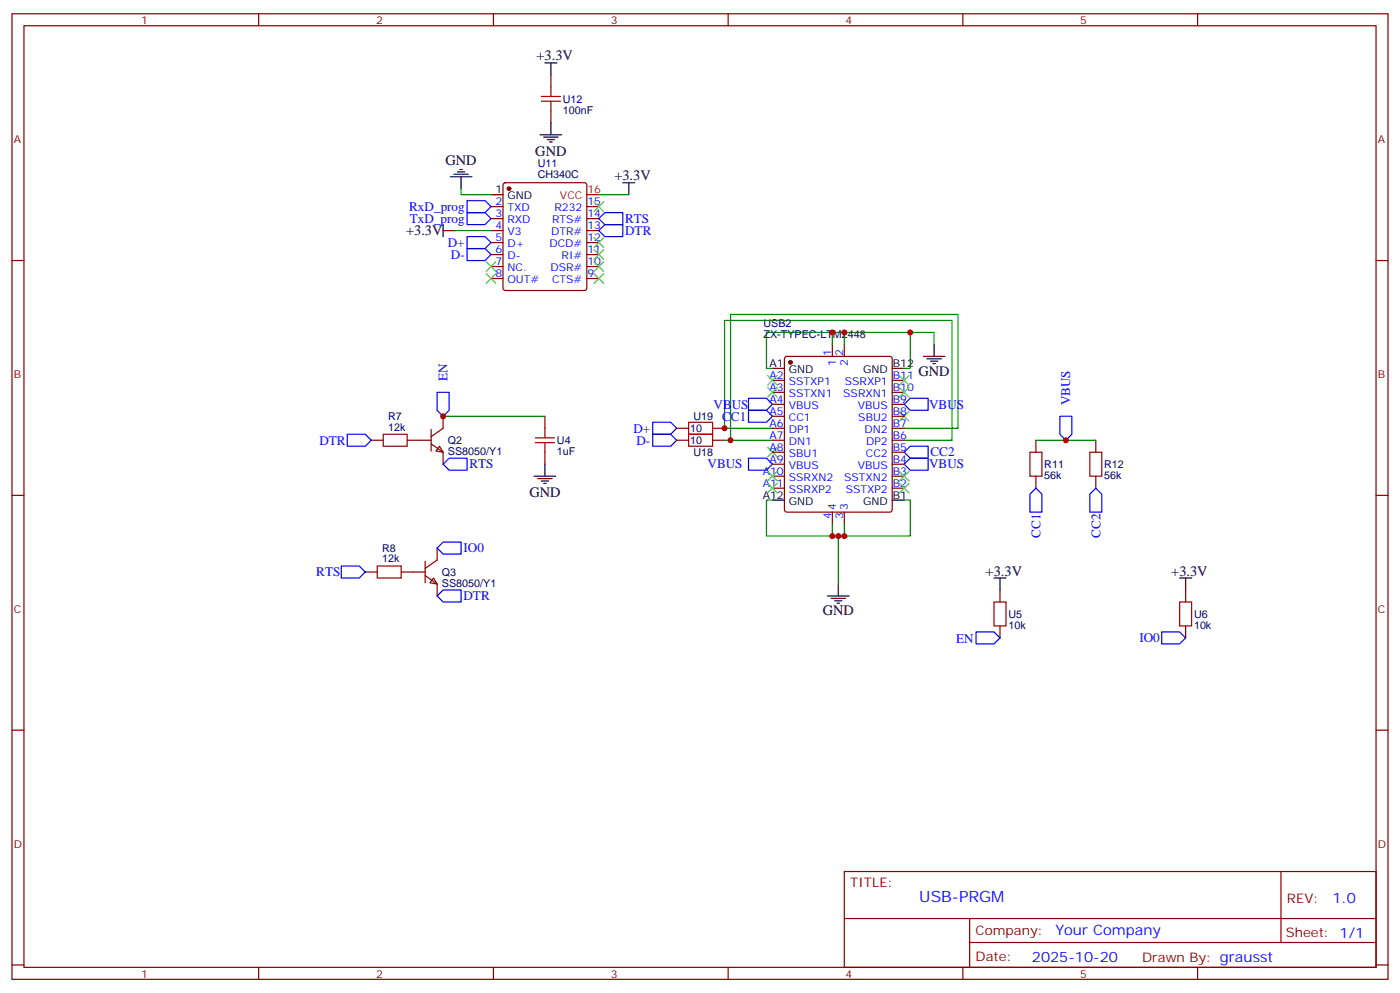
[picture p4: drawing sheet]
<svg xmlns="http://www.w3.org/2000/svg" width="412mm" height="292mm" viewBox="0 0 412 292" stroke-linecap="round" stroke-linejoin="round" font-family="sans-serif">
<g fill="none" stroke="#870000" stroke-width=".35">
<path d="M3.5 4.1h405.4v284.3h-405.4zM7.1 7.6h398.2v277.3h-398.2zM76.2 4.1v3.5M145.3 4.1v3.5M214.5 4.1v3.5M283.6 4.1v3.5M352.8 4.1v3.5M162.3 22v3.6M162.3 32.6v3.6M148.4 54l.5-.2h23.3l.5 .2 .2 .5v30.3l-.3 .5-.4 .2h-23.3l-.5-.2-.2-.5v-30.3zM3.5 76.7h3.6M144.6 60.9h3.6"/>
<path d="M144.6 64.4h3.6M144.6 67.9h3.6M144.6 71.4h3.6M144.6 75h3.6M144.6 78.5h3.6M172.9 60.9h3.5M172.9 64.4h3.5M172.9 67.9h3.5M172.9 71.4h3.5M172.9 75h3.5M172.9 78.5h3.5M405.3 76.7h3.6"/>
<path d="M144.6 82h3.6M172.9 82h3.5M227.5 112h3.6M227.5 115.5h3.6M227.5 119.1h3.6M231.3 105.2l.5-.2h30.3l.5 .2 .2 .5v44.4l-.2 .5-.5 .2h-30.3l-.5-.2-.2-.5v-44.4zM245.2 101.4v3.6M248.7 101.4v3.6M262.8 112h3.5M262.8 115.5h3.5M262.8 119.1h3.5M109.4 129.6h3.5"/>
<path d="M119.9 129.6h7.1M127 130.7l3.5 2.5v3.5M127 126.5v6.3M129.5 131.4l1 1.8-2.1-.4zM130.5 122.6v3.5l-3.5 2.5M160.5 122.6v3.5M160.5 133.2v3.5M199.3 129.6h3.5M199.3 126.1h3.5M209.9 129.6h3.5M209.9 126.1h3.5M227.5 129.6h3.6"/>
<path d="M227.5 126.1h3.6M227.5 122.6h3.6M227.5 133.2h3.6M227.5 136.7h3.6M262.8 129.6h3.5M262.8 126.1h3.5M262.8 122.6h3.5M262.8 133.2h3.5M262.8 136.7h3.5M305.2 129.6v3.6M322.8 129.6v3.6M3.5 145.9h3.6"/>
<path d="M227.5 140.2h3.6M227.5 143.8h3.6M245.2 150.8v3.5M248.7 150.8v3.5M262.8 140.2h3.5M262.8 143.8h3.5M305.2 140.2v3.6M322.8 140.2v3.6M405.3 145.9h3.6M107.6 168.5h3.5M118.2 168.5h7M125.2 169.5l3.6 2.5v3.5"/>
<path d="M125.2 165.3v6.3M127.7 170.2l1.1 1.8-2.2-.4zM128.8 161.4v3.5l-3.6 2.5M294.6 173.7v3.6M349.2 173.7v3.6M294.6 184.3v3.6M349.2 184.3v3.6M3.5 215h3.6M405.3 215h3.6M248.7 256.6h156.6v28.3h-156.6zM377.3 256.7v20.8M248.7 270.5h156.5"/>
<path d="M285.6 277.5h119.6M285.6 270.5v14.1M3.5 284.2h3.6M76.2 284.9v3.5M145.3 284.9v3.5M214.5 284.9v3.5M283.6 284.9v3.5M352.8 284.9v3.5M405.3 284.2h3.6"/>
</g>
<g fill="#870000" stroke="#870000" stroke-width=".35">
<circle cx="149.9" cy="55.6" r=".53"/>
<circle cx="232.8" cy="106.7" r=".53"/>
</g>
<g fill="none" stroke="#000" stroke-width=".35">
<path d="M160.5 18.5h3.5M162.3 18.5v3.5M159.1 39.7h6.4M162.3 36.2v3.5M132.6 52h6.4M133.7 51.3h4.2M134.8 50.6h2.1M135.5 49.9h.7M135.8 52v3.6M144.6 57.3h3.6M160.2 40.4h4.2M161.2 41.1h2.1"/>
<path d="M161.9 41.8h.7M183.4 53.8h3.6M185.2 53.8v3.5M130.5 67.9h3.6M130.5 66.1v3.6M227.5 108.5h3.6M262.8 108.5h3.5M272 105h6.3M273 105.7h4.3M274.1 106.4h2.1M274.8 107.1h.7M275.2 101.4v3.6"/>
<path d="M160.5 136.7v3.5M157.3 140.2h6.4M158.4 140.9h4.2M159.5 141.6h2.1M160.2 142.3h.7M227.5 147.3h3.6M262.8 147.3h3.5M243.8 175.5h6.3M244.8 176.2h4.3M245.9 176.9h2.1M246.6 177.6h.7M246.9 172v3.5"/>
<path d="M292.8 170.2h3.5M294.6 170.2v3.5M347.5 170.2h3.5M349.2 170.2v3.5"/>
</g>
<path d="M172.9 57.3h3.5" fill="none" stroke="#f00" stroke-width=".35"/>
<g fill="none" stroke="#008700" stroke-width=".35">
<path d="M135.8 55.6v1.7h8.8M176.4 57.3h8.8M134.1 67.9h10.5M245.2 97.9v3.5M248.7 97.9v3.5M268.1 97.9h7.1v3.5M227.5 108.5h-1.7v-10.6h42.3v10.6h-1.8M130.5 122.6h30M213.4 129.6h14.1M227.5 126.1h-14.1v-31.7h67.1v35.2h-14.2M266.3 126.1h15.9v-33.5h-67v37M305.2 129.6h17.6"/>
<path d="M227.5 147.3h-1.7v10.6h42.3v-10.6h-1.8M245.2 154.3v3.6M246.9 157.9v14.1M248.7 154.3v3.6"/>
</g>
<g fill="none" stroke="#00f" stroke-width=".35">
<path d="M137.6 59.1h5.3l1.7 1.8-1.7 1.7h-5.3zM137.6 69.7h5.3l1.7 1.7-1.7 1.8h-5.3zM137.6 73.2h5.3l1.7 1.8-1.7 1.7h-5.3zM137.6 62.6h5.3l1.7 1.8-1.7 1.7h-5.3zM176.4 64.4l1.8-1.8h5.2v3.5h-5.2zM176.4 67.9l1.8-1.8h5.2v3.6h-5.2zM128.8 115.5h3.5v5.3l-1.8 1.8-1.7-1.8zM220.5 117.3h5.3l1.7 1.8-1.7 1.7h-5.3zM266.3 119.1l1.8-1.8h5.3v3.5h-5.3zM102.3 127.9h5.3l1.8 1.7-1.8 1.8h-5.3zM130.5 136.7l1.8-1.8h5.3v3.6h-5.3zM192.3 127.9h5.3l1.7 1.7-1.7 1.8h-5.3z"/>
<path d="M192.3 124.4h5.3l1.7 1.7-1.7 1.8h-5.3zM220.5 134.9h5.3l1.7 1.8-1.7 1.8h-5.3zM220.5 120.8h5.3l1.7 1.8-1.7 1.8h-5.3zM266.3 133.2l1.8-1.8h5.3v3.5h-5.3zM266.3 136.7l1.8-1.8h5.3v3.6h-5.3zM312.2 122.6h3.5v5.3l-1.7 1.7-1.8-1.7zM305.2 143.8l1.7 1.7v5.3h-3.5v-5.3zM322.8 143.8l1.8 1.7v5.3h-3.6v-5.3zM100.5 166.7h5.3l1.8 1.8-1.8 1.7h-5.3zM128.8 175.5l1.7-1.8h5.3v3.6h-5.3zM128.8 161.4l1.7-1.8h5.3v3.6h-5.3zM287.5 186.1h5.3l1.8 1.8-1.8 1.7h-5.3z"/>
<path d="M342.2 186.1h5.3l1.7 1.8-1.7 1.7h-5.3z"/>
</g>
<g fill="none" stroke="#3c3" stroke-width=".35">
<path d="M175 59.4l2.8 2.9M177.8 59.4l-2.8 2.9M143.2 77.1l2.8 2.8M146 77.1l-2.8 2.8M175 77.1l2.8 2.8M175 73.6l2.8 2.8M175 70l2.8 2.8M177.8 77.1l-2.8 2.8M177.8 73.6l-2.8 2.8M177.8 70l-2.8 2.8M143.2 80.6l2.8 2.8M146 80.6l-2.8 2.8"/>
<path d="M175 80.6l2.8 2.8M177.8 80.6l-2.8 2.8M226.1 114.1l2.9 2.8M226.1 110.6l2.9 2.8M229 114.1l-2.9 2.8M229 110.6l-2.9 2.8M264.9 110.6l2.9 2.8M264.9 114.1l2.9 2.8M267.8 110.6l-2.9 2.8M267.8 114.1l-2.9 2.8M226.1 131.8l2.9 2.8M226.1 138.8l2.9 2.8"/>
<path d="M229 131.8l-2.9 2.8M229 138.8l-2.9 2.8M264.9 121.2l2.9 2.8M264.9 138.8l2.9 2.8M267.8 121.2l-2.9 2.8M267.8 138.8l-2.9 2.8M226.1 142.3l2.9 2.9M229 142.3l-2.9 2.9M264.9 142.3l2.9 2.9M267.8 142.3l-2.9 2.9"/>
</g>
<g fill="none" stroke="#a10000" stroke-width=".35">
<path d="M159.5 29.8h5.6M159.5 28.4h5.6M162.3 25.6v2.8M162.3 29.8v2.8M112.9 127.9h7v3.5h-7zM157.7 128.9h5.6M157.7 130.4h5.6M160.5 126.1v2.8M160.5 130.4v2.8M202.8 127.9h7.1v3.5h-7.1zM202.8 124.4h7.1v3.5h-7.1zM303.4 133.2h3.5v7h-3.5z"/>
<path d="M321 133.2h3.6v7h-3.6zM111.1 166.7h7.1v3.5h-7.1zM292.8 177.3h3.5v7h-3.5zM347.5 177.3h3.5v7h-3.5z"/>
</g>
<g fill="#c00">
<circle cx="130.5" cy="122.6" r=".88"/>
<circle cx="246.9" cy="157.9" r=".88"/>
<circle cx="268.1" cy="97.9" r=".88"/>
<circle cx="213.4" cy="126.1" r=".88"/>
<circle cx="215.2" cy="129.6" r=".88"/>
<circle cx="314" cy="129.6" r=".88"/>
<circle cx="245.2" cy="157.9" r=".88"/>
<circle cx="248.7" cy="157.9" r=".88"/>
<circle cx="248.7" cy="97.9" r=".88"/>
<circle cx="245.2" cy="97.9" r=".88"/>
</g>
<text font-size="4.6" fill="#00f" x="270.8" y="265.7">USB-PRGM</text>
<g font-size="4.2">
<text x="158" y="17.8">+3.3V</text>
<text x="157.7" y="45.9">GND</text>
<text x="131.2" y="48.7">GND</text>
<text x="181" y="53.1">+3.3V</text>
<text x="119.6" y="69.3">+3.3V</text>
<text x="270.6" y="110.6">GND</text>
<text x="155.9" y="146.4">GND</text>
<text x="290.3" y="169.5">+3.3V</text>
<text x="345" y="169.5">+3.3V</text>
<text x="242.4" y="181.2">GND</text>
</g>
<g font-size="4.2" fill="#00f">
<text x="392.5" y="265.9">1.0</text>
<text x="310.9" y="275.5">Your Company</text>
<text x="304" y="283.3">2025-10-20</text>
</g>
<g font-size="3.9" fill="#00f">
<text x="120.5" y="62.2">RxD_prog</text>
<text x="120.7" y="65.8">TxD_prog</text>
<text x="184.1" y="65.6">RTS</text>
<text x="184.1" y="69.1">DTR</text>
<text x="131.9" y="72.7">D+</text>
<text x="132.8" y="76.2">D-</text>
<text x="131.8" y="112.3" transform="rotate(-90 131.8 112.3)">EN</text>
<text x="315.3" y="119.4" transform="rotate(-90 315.3 119.4)">VBUS</text>
<text x="210.2" y="120.3">VBUS</text>
<text x="212.7" y="124">CC1</text>
<text x="273.7" y="120.3">VBUS</text>
<text x="94.1" y="130.9">DTR</text>
<text x="186.6" y="127.4">D+</text>
<text x="187.5" y="130.9">D-</text>
<text x="138.3" y="137.9">RTS</text>
<text x="208.4" y="138">VBUS</text>
<text x="273.7" y="138">VBUS</text>
<text x="274.1" y="134.3">CC2</text>
<text x="306.5" y="158.4" transform="rotate(-90 306.5 158.4)">CC1</text>
<text x="324.2" y="158.4" transform="rotate(-90 324.2 158.4)">CC2</text>
<text x="136.5" y="162.6">IO0</text>
<text x="93.2" y="169.7">RTS</text>
<text x="136.5" y="176.7">DTR</text>
<text x="281.6" y="189.2">EN</text>
<text x="335.6" y="189.1">IO0</text>
</g>
<g font-size="3.9" fill="#800">
<text x="250.5" y="261.2">TITLE:</text>
<text x="379.1" y="265.9">REV:</text>
<text x="287.4" y="275.4">Company:</text>
<text x="378.7" y="276">Sheet: 1/1</text>
<text x="287.4" y="283.1">Date:</text>
<text x="336.4" y="283.2">Drawn By: grausst</text>
</g>
<g font-size="3.2" fill="#800">
<text x="41.6" y="7.1">1</text>
<text x="110.8" y="7.1">2</text>
<text x="179.9" y="7.1">3</text>
<text x="249.1" y="7.1">4</text>
<text x="318.2" y="7.1">5</text>
<text x="4.1" y="42.2">A</text>
<text x="405.9" y="42.2">A</text>
<text x="4.1" y="111.3">B</text>
<text x="405.9" y="111.3">B</text>
<text x="4.1" y="180.4">C</text>
<text x="405.9" y="180.4">C</text>
<text x="4.1" y="249.6">D</text>
<text x="405.9" y="249.6">D</text>
<text x="41.6" y="287.9">1</text>
<text x="110.8" y="287.9">2</text>
<text x="179.9" y="287.9">3</text>
<text x="249.1" y="287.9">4</text>
<text x="318.2" y="287.9">5</text>
</g>
<g font-size="3.2" fill="#000080">
<text x="165.8" y="33.5">100nF</text>
<text x="165.8" y="30.2">U12</text>
<text x="158.4" y="52.4">CH340C</text>
<text x="158.4" y="49.2">U11</text>
<text x="224.9" y="99.7">ZX-TYPEC-LTM2448</text>
<text x="224.9" y="96.4">USB2</text>
<text x="114.3" y="123.6">R7</text>
<text x="204.3" y="123.7">U19</text>
<text x="114.3" y="126.8">12k</text>
<text x="131.9" y="130.9">Q2</text>
<text x="164" y="130.8">U4</text>
<text x="203.3" y="130.8">10</text>
<text x="203.3" y="127.2">10</text>
<text x="131.9" y="134.1">SS8050/Y1</text>
<text x="164" y="134">1uF</text>
<text x="204.3" y="134.3">U18</text>
<text x="307.6" y="137.8">R11</text>
<text x="325.3" y="137.8">R12</text>
<text x="307.6" y="141.1">56k</text>
<text x="325.3" y="141.1">56k</text>
<text x="112.6" y="165.6">12k</text>
<text x="112.6" y="162.5">R8</text>
<text x="130.2" y="172.9">SS8050/Y1</text>
<text x="130.2" y="169.7">Q3</text>
<text x="297" y="185.2">10k</text>
<text x="297" y="181.9">U5</text>
<text x="351.7" y="185.2">10k</text>
<text x="351.7" y="181.9">U6</text>
</g>
<g font-size="3.2">
<text x="146" y="57">1</text>
<text x="149.5" y="58.7">GND</text>
<text x="226.7" y="108.1">A1</text>
<text x="232.4" y="109.9">GND</text>
<text x="254.2" y="109.9">GND</text>
<text x="263" y="108.1">B12</text>
<text x="224.7" y="146.9">A12</text>
<text x="232.4" y="148.7">GND</text>
<text x="254.2" y="148.7">GND</text>
<text x="263" y="146.9">B1</text>
</g>
<g font-size="3.2" fill="#f00">
<text x="165" y="58.7">VCC</text>
<text x="173" y="57">16</text>
</g>
<g font-size="3.2" fill="#00f">
<text x="146" y="60.5">2</text>
<text x="146" y="64">3</text>
<text x="149.5" y="62.3">TXD</text>
<text x="149.5" y="65.8">RXD</text>
<text x="162.6" y="65.8">RTS#</text>
<text x="163.3" y="62.3">R232</text>
<text x="173" y="64">14</text>
<text x="173" y="60.5">15</text>
<text x="146" y="67.6">4</text>
<text x="146" y="71.1">5</text>
<text x="149.5" y="69.3">V3</text>
<text x="162.4" y="69.3">DTR#</text>
<text x="173" y="71.1">12</text>
<text x="173" y="67.6">13</text>
<text x="146" y="74.6">6</text>
<text x="149.5" y="72.8">D+</text>
<text x="149.5" y="76.4">D-</text>
<text x="161.9" y="72.8">DCD#</text>
<text x="165.4" y="76.4">RI#</text>
<text x="173" y="74.6">11</text>
<text x="146" y="78.1">7</text>
<text x="146" y="81.7">8</text>
<text x="149.5" y="79.9">NC.</text>
<text x="149.5" y="83.4">OUT#</text>
<text x="162.1" y="79.9">DSR#</text>
<text x="162.6" y="83.4">CTS#</text>
<text x="173" y="81.7">9</text>
<text x="173" y="78.1">10</text>
<text x="244.8" y="105" transform="rotate(-90 244.8 105)">1</text>
<text x="246.2" y="107.7" transform="rotate(-90 246.2 107.7)">1</text>
<text x="248.4" y="105" transform="rotate(-90 248.4 105)">2</text>
<text x="249.8" y="107.7" transform="rotate(-90 249.8 107.7)">2</text>
<text x="226.7" y="111.7">A2</text>
<text x="232.4" y="113.4">SSTXP1</text>
<text x="248.9" y="113.4">SSRXP1</text>
<text x="263" y="111.7">B11</text>
<text x="226.7" y="115.2">A3</text>
<text x="226.7" y="118.7">A4</text>
<text x="232.4" y="116.9">SSTXN1</text>
<text x="248.4" y="116.9">SSRXN1</text>
<text x="263" y="118.7">B9</text>
<text x="263" y="115.2">B10</text>
<text x="226.7" y="122.2">A5</text>
<text x="226.7" y="125.8">A6</text>
<text x="232.4" y="120.5">VBUS</text>
<text x="232.4" y="124">CC1</text>
<text x="252.7" y="120.5">VBUS</text>
<text x="252.8" y="124">SBU2</text>
<text x="263" y="125.8">B7</text>
<text x="263" y="122.2">B8</text>
<text x="226.7" y="129.3">A7</text>
<text x="232.4" y="127.5">DP1</text>
<text x="232.4" y="131.1">DN1</text>
<text x="254.7" y="127.5">DN2</text>
<text x="255.1" y="131.1">DP2</text>
<text x="263" y="129.3">B6</text>
<text x="226.7" y="132.8">A8</text>
<text x="226.7" y="136.3">A9</text>
<text x="232.4" y="134.6">SBU1</text>
<text x="255.1" y="134.6">CC2</text>
<text x="263" y="136.3">B4</text>
<text x="263" y="132.8">B5</text>
<text x="224.7" y="139.9">A10</text>
<text x="224.7" y="143.4">A11</text>
<text x="232.4" y="138.1">VBUS</text>
<text x="232.4" y="141.6">SSRXN2</text>
<text x="248.7" y="141.6">SSTXN2</text>
<text x="252.7" y="138.1">VBUS</text>
<text x="263" y="143.4">B2</text>
<text x="263" y="139.9">B3</text>
<text x="232.4" y="145.2">SSRXP2</text>
<text x="249.1" y="145.2">SSTXP2</text>
<text x="244.8" y="152.8" transform="rotate(-90 244.8 152.8)">4</text>
<text x="246.2" y="150.1" transform="rotate(-90 246.2 150.1)">4</text>
<text x="248.4" y="152.8" transform="rotate(-90 248.4 152.8)">3</text>
<text x="249.8" y="150.1" transform="rotate(-90 249.8 150.1)">3</text>
</g>
</svg>
